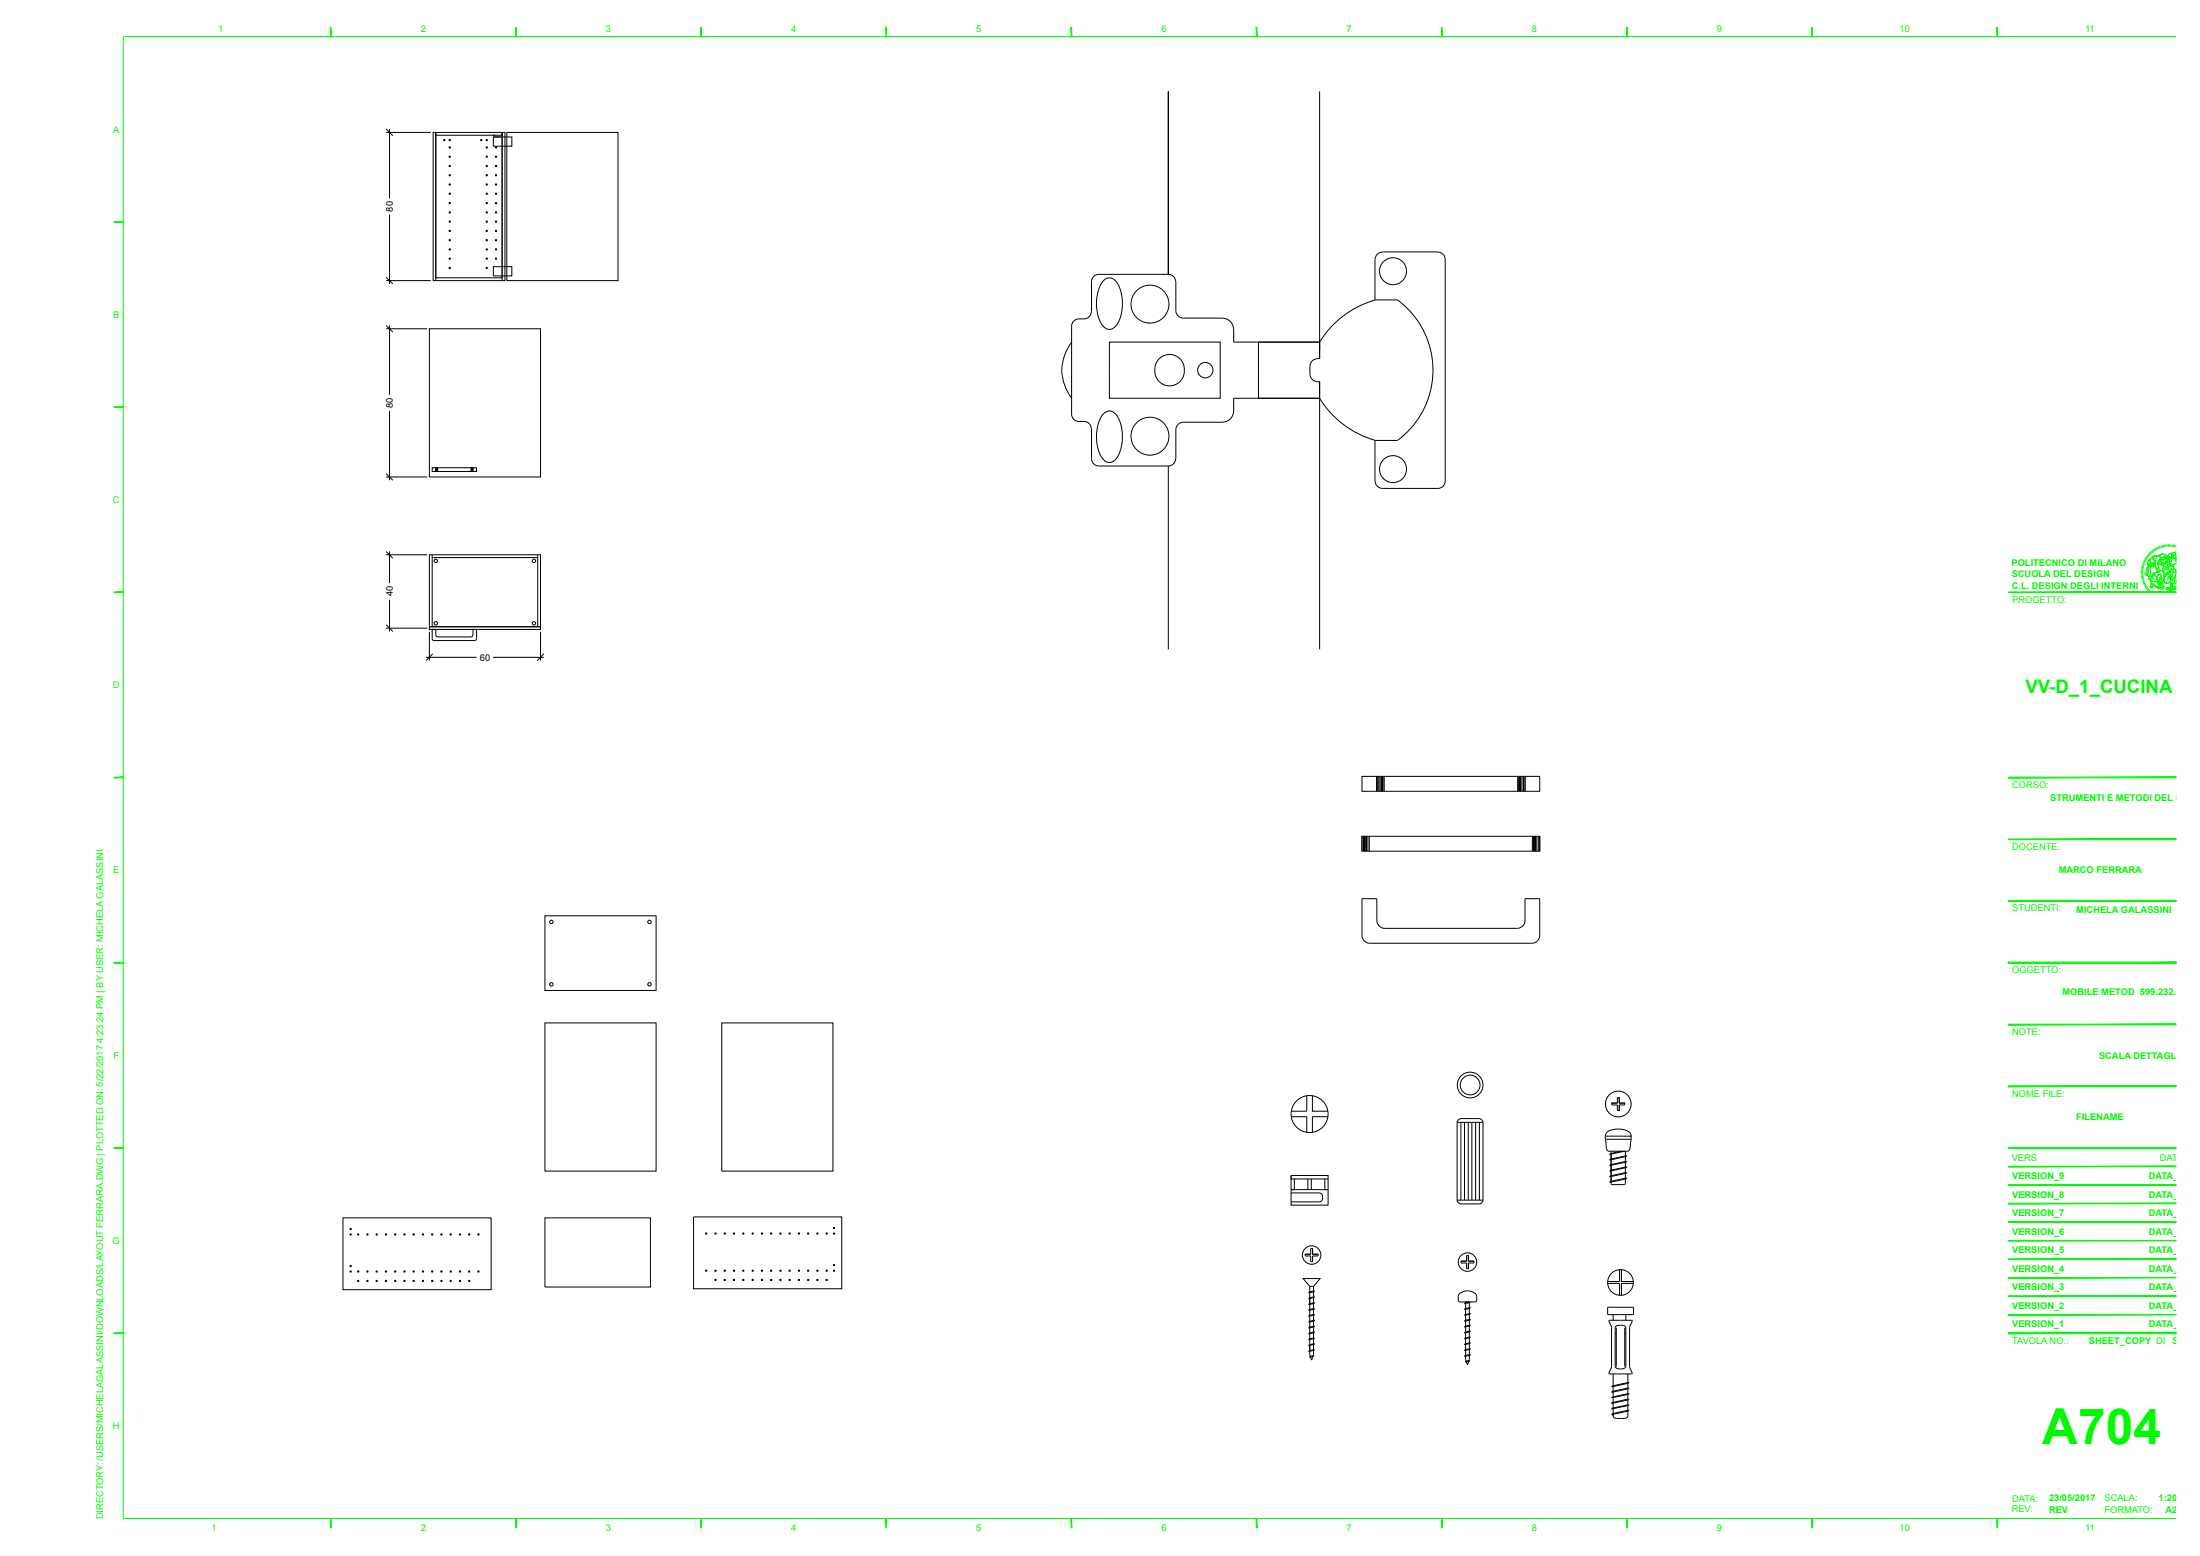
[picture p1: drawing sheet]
<svg xmlns="http://www.w3.org/2000/svg" width="594mm" height="420mm" viewBox="0 0 594 420" stroke-linecap="round" stroke-linejoin="round" font-family="sans-serif">
<g fill="none" stroke="#000" stroke-width=".27">
<path d="M104.2 35.7h12.1M104.2 34.9l1.9 1.7M105.2 34.9v18.7M116.9 35.7h19.4v40h-19.4zM117.7 36.5h17.9v38.5h-17.9zM117.7 36.5v-.8v40M133.2 37h5v2.5h-5zM133.2 36.5h.5M133.2 37h2M135.6 36.5v-.8v40M136.8 35.7h30.1v40h-30.1zM356.3 24.7v72.1"/>
<path d="M105.2 57.9v18.7M104.2 75.7h12.1M104.2 74.9l1.9 1.7M133.2 72h5v2.5h-5zM298 75.7a2.14 2.14 0 0 1 3.6 .6 11.5 11.5 0 0 1-.3 11.6 2.26 2.26 0 0 1-2.1 1 2.26 2.26 0 0 1-1.9-1.6 11.8 11.8 0 0 1 .2-11zM315.4 74.1a1.99 1.99 0 0 1 2 1.9l.1 7.9a1.99 1.99 0 0 0 2 2h10.6M315.4 74.1h-18.7a1.99 1.99 0 0 0-2 1.9v8.1M315.4 74.1v-49.4v49.4M371.2 70v11h6.1a23.5 23.5 0 0 1 0 37.9h-6.1M373.3 68a1.99 1.99 0 0 0-2 2M373.3 68h14.9M388.2 68a1.99 1.99 0 0 1 2 2v59.8a1.99 1.99 0 0 1-2 2h-14.9a1.99 1.99 0 0 1-2-2"/>
<path d="M104.2 88.7h11.1M104.2 87.9l1.9 1.7M105.2 87.9v18.7M115.9 88.7h30v40h-30zM286.7 99.9a13.3 13.3 0 0 0 2.7 7.6M289.4 92.3a13.3 13.3 0 0 0-2.7 7.6M294.7 84.1a1.99 1.99 0 0 1-2 2 2.79 2.79 0 0 0-3.1 1l-.3 1v23.7a1.99 1.99 0 0 0 2 2h1.4a1.99 1.99 0 0 1 2 2M299.5 92.3h30v15.2h-30zM313.2 96.7a4.1 4.1 0 0 1 4.9-.2 4.1 4.1 0 0 1 1.5 4.7 4.1 4.1 0 0 1-5.2 2.7 4.1 4.1 0 0 1-2.5-5.3l.3-.7zM330.1 85.9a2.96 2.96 0 0 1 3 3M371.2 81a25.7 25.7 0 0 0-14.9 11.4l-23.2-.1v-3.4M105.2 110.9v18.7"/>
<path d="M294.7 115.8v8a1.99 1.99 0 0 0 2 2h18.7M297.8 111.9a2.26 2.26 0 0 1 2.1-1 2.26 2.26 0 0 1 1.9 1.6 11.8 11.8 0 0 1-.2 11.1 2.23 2.23 0 0 1-2 1.3 2.23 2.23 0 0 1-2.1-1.3 11.5 11.5 0 0 1 .3-11.7zM333.1 111a3 3 0 0 1-3 3h-10.6a1.99 1.99 0 0 0-2 2l-.1 7.8a1.99 1.99 0 0 1-2 2M355.7 103a2.06 2.06 0 0 1-2-2 3.9 3.9 0 0 1 .6-3.6 2.53 2.53 0 0 1 2-.6v-4.5h-16.5v15.2h16.5v-4.4h-.6M356.3 107.5a25.7 25.7 0 0 0 14.9 11.3M356.3 107.5h-23.2v3.5M356.3 103.1v72.2M371.2 118.9v10.9M104.2 128.7h11.1M104.2 127.9l1.9 1.7M116.7 126.2h12v1.1h-12zM117.7 127.3v-1.1v1.1"/>
<path d="M117.7 126.2v1.1M117.8 126.2v1.1M117.9 126.2v1.1M118 127.3v-1.1v1.1M118.1 127.3v-1.1v1.1M118.2 126.2v1.1M127.2 126.2v1.1M127.3 127.3v-1.1v1.1M127.4 127.3v-1.1v1.1M127.5 126.2v1.1M127.6 126.2v1.1M127.7 126.2v1.1"/>
<path d="M315.4 125.8v49.5M104.2 149.7h11.1M104.2 148.9l1.9 1.8M105.2 148.9v8.5M115.9 149.7h30v19.5h-30zM116.7 149.7v.8M145.2 149.7v.8M104.2 169.6h11.1M104.2 168.6l1.9 1.8M105.2 161.9v8.5M115 177.4h13.7M115.9 169.2h30v.7h-30z"/>
<path d="M115.9 170.5v7.8M116.7 169.2v-18.7h28.5v18.7M116.7 169.9h1v1.7l.5 .3h9l.5-.3v-1.7h1v2.6l-.4 .4h-11.2l-.4-.4zM116.8 176.5l-1.8 1.8M133.1 177.4h13.7M145.9 170.5v7.8M146.8 176.5l-1.7 1.8M367.7 209.6h48v4h-48zM371.8 213.6v-4v4M371.8 209.6v4M372.1 209.6v4M372.6 209.6v4"/>
<path d="M372.9 213.6v-4v4M373.4 213.6v-4v4M373.7 209.6v4M409.8 209.6v4M410.1 213.6v-4v4M410.6 213.6v-4v4M411 209.6v4M411.3 209.6v4M411.8 209.6v4M367.7 225.7h48v4.1h-48zM367.7 225.7v4.1M368.2 225.7v4.1"/>
<path d="M368.5 229.8v-4.1v4.1M369 225.7v4.1M369.3 225.7v4.1M369.7 225.7v4.1M413.7 225.7v4.1M414.2 229.8v-4.1v4.1M414.5 229.8v-4.1v4.1M414.9 225.7v4.1M415.4 225.7v4.1M415.7 225.7v4.1M147.1 247.2h30v20.1h-30zM367.7 242.6h4.1v6a2.2 2.2 0 0 0 1.9 2h36.1a2.2 2.2 0 0 0 2-2v-6h3.9v10a2.2 2.2 0 0 1-2 2h-44a2.2 2.2 0 0 1-2-2z"/>
<path d="M147.1 276.1h30v40h-30zM194.9 276.1h30v40h-30zM352.8 295.8v4.1h-4.2M354.4 295.8v4.1h4.1M435.2 297.7h1.5M436.7 297.7v-1.4h.5v1.4h1.5v.5h-1.5M436.7 297.7h-1.5v.5h1.5v1.6h.5v-1.6M437.2 296.3v1.4h1.5M437.2 298.2v1.6M348.6 317.3h10v8h-10zM348.6 317.3v.9h10M348.6 301.4h4.2v4.3"/>
<path d="M349.5 318.2v2.9h-.9h10h-.9v-2.9M353.1 318.2v2.9M354.1 318.2v2.9M358.5 301.4h-4.1v4.3M393.4 302.9l.4-.6 .6-.4h5l.7 .4 .3 .6M393.4 302.9h7M393.4 302.9v21M394.3 301.9h.1M394.4 302.9v21M395.4 302.9v21M396.4 302.9v21M397.4 302.9v21"/>
<path d="M398.4 302.9v21M399.4 302.9v21M400.4 302.9v21M433.4 306.7h7v.8M433.4 307.6h7l-.5 2.8-.3 .3h-5.3l-.5-.7zM433.4 306.7a2.16 2.16 0 0 1 2.4-1.8l1.2-.1a4 4 0 0 1 3.3 1.2l.1 .7M433.4 306.7v.8M433.5 307.5h.1M434.7 318.9l4.5-.8-4.5 1zM434.7 317.4l4.5-.9-4.5 1.1zM434.7 315.9l4.5-.8-4.5 1zM434.7 314.4l4.5-.9-4.5 1.1z"/>
<path d="M434.7 312.9l4.5-.9-4.5 1.1zM435 310.7v8.8M435 319.5l.2 .2M435.2 319.8h3.4M437.7 310.7l-3 .7v.2l3.9-.9M438.8 310.7v8.8l-.2 .2M92.6 328.7h40v19.4h-40zM147.1 328.7h28.5v18.7h-28.5zM187.3 328.5h40v19.4h-40zM348.6 322h7.7a.88 .88 0 0 1 .8 .8v.8a.88 .88 0 0 1-.8 .8h-7.7M352.4 338.6h1.5M353.9 338.6v-1.6h.5v1.6h1.5v.4h-1.5"/>
<path d="M353.9 338.6h-1.5v.4h1.5v1.5h.5v-1.5M354.4 337v1.6h1.5M354.4 339v1.5M393.4 323.9l.4 .7 .6 .4h5l.7-.4 .3-.7M393.4 323.9h7M396.5 338.9v1.5h1.5M351.9 345.1h4.5l-1.8 2.1h-1zM353.4 359.8l1.5-.3v.2l-1.5 .4zM353.4 358.2l1.5-.2v.2l-1.5 .2zM353.4 356.7l1.5-.3v.2l-1.5 .3zM353.4 355.1l1.5-.3v.2l-1.5 .3zM353.4 353.5l1.5-.3v.2l-1.5 .3z"/>
<path d="M353.4 351.9l1.5-.3v.2l-1.5 .3zM353.4 350.4l1.5-.3v.1l-1.5 .3zM353.4 348.8l1.5-.3v.2l-1.5 .3zM353.6 347.2v4.7M353.6 352.1v1.4M353.6 353.7v1.4M353.6 355.2v1.4M353.6 356.8v1.4M353.6 358.4v1.4M353.6 360v1.4M354.6 347.2v4.5M354.6 351.9v1.3"/>
<path d="M354.6 353.5v1.3M354.6 355v1.4M354.6 356.6v1.4M354.6 358.2v1.4M354.6 359.8v1.4M394 349.3a3.2 3.2 0 0 1 4.6 .3l.1 1.4-.3 .4h-4.2l-.3-.1-.2-.3v-1.1zM394.5 340.4h1.5M395.5 359.6l1.5-.3-.1 .2-1.4 .3zM395.5 358l1.5-.3-.1 .2-1.4 .3zM395.5 356.4l1.5-.3-.1 .2-1.4 .3zM395.5 354.8l1.5-.2-.1 .1-1.4 .3zM395.5 353.2l1.5-.2-.1 .2-1.4 .3z"/>
<path d="M395.7 351.8v1.4M395.7 353.4v1.4M395.7 355v1.4M395.7 356.6v1.3M395.7 358.2v1.3M395.7 359.8v1.3M396 340.4v-1.5h.5v1.5h1.5v.5h-1.5M396 340.4h-1.5v.5h1.5v1.5h.5v-1.5M396.2 351.4h-.5v.2M396.5 340.9v1.5M396.6 351.4l-1.1 .3v.1l1.4-.2 .1-.2M396.7 351.6v1.4"/>
<path d="M396.7 353.2v1.4M396.7 354.8v1.4M396.7 356.4v1.3M396.7 357.9v1.4M396.7 359.5v1.4M434.1 352.9h6.9v1.9h-6.9zM434.1 346.4h3.2v3.2M434.4 356.4h6.3l-.7 2v10.5l.6 1.5v.5l-6.2-.1 .7-1.9v-10.5zM435.5 354.8v1.6M436.2 358.1a2.38 2.38 0 0 1 2.7 0l.1 10.8a1.87 1.87 0 0 1-2.9 0zM436.4 358.4v10.5M437.3 342.7v3.2h-3.2"/>
<path d="M437.8 342.7v3.2h3.2M438.7 358.4v10.5M439 354.8v1.6M441 346.4h-3.2v3.2M353.4 364.6l1.5-.3v.2l-1.5 .3zM353.4 363l1.5-.3v.2l-1.5 .3zM353.4 361.4l1.5-.2v.1l-1.5 .3zM353.6 364.8l.2 1.3M353.6 361.6v1.3M353.6 363.1v1.4M353.7 366.1l1-.1-1 .3zM354.5 366.2l-.4 .9-.3-.8"/>
<path d="M354.6 364.5l-.1 1.4M354.6 361.4v1.3M354.6 362.9v1.4M395.5 365.9l1.5-.3-.1 .2-1.4 .3zM395.5 364.3l1.5-.3-.1 .2-1.4 .3zM395.5 362.8l1.5-.3-.1 .1-1.4 .3zM395.5 361.2l1.5-.3-.1 .2-1.4 .3zM395.7 366.1l.2 1.3M395.7 361.3v1.4M395.7 362.9v1.4M395.7 364.5v1.4M395.8 367.4l1-.1v.1l-1.1 .2z"/>
<path d="M396.6 367.5l-.4 .9-.3-.8M396.7 365.9l-.1 1.4M396.7 361.1v1.4M396.7 362.7v1.4M396.7 364.3v1.3M435.2 378.6l4.6-.8-4.6 1zM435.3 374.1l4.5-.9-.1 .1-4.4 1zM435.3 375.6l4.5-.9-.1 .1-4.4 1zM435.3 377.1l4.5-1-.1 .3-4.5 .9zM435.5 370.9v3.1M435.5 374.2v1.3M435.5 375.7v1.3"/>
<path d="M435.5 377.2v1.4M435.5 378.7v1.3M439.5 370.9v2.3M439.5 373.4v1.3M439.5 374.9v1.3M439.5 376.4v1.3M439.5 377.9v1.3M439.5 379.4v1.3M435.2 380.1l4.6-.9-4.6 1.1zM435.3 381.6l4.5-.9-.1 .1-4.4 1zM435.3 381.8h.2v.4M435.5 380.2v1.4"/>
<path d="M435.5 381.7v.5M439.5 380.9v1.5l-.7 .4h-2.6l-.6-.3-.1-.3"/>
<circle cx="120" cy="37.8" r=".17"/>
<circle cx="121.4" cy="39.8" r=".17"/>
<circle cx="121.4" cy="37.8" r=".17"/>
<circle cx="129.9" cy="37.8" r=".17"/>
<circle cx="131.4" cy="37.8" r=".17"/>
<circle cx="131.4" cy="39.8" r=".17"/>
<circle cx="133.9" cy="39.8" r=".17"/>
<circle cx="121.4" cy="44.8" r=".17"/>
<circle cx="121.4" cy="47.3" r=".17"/>
<circle cx="121.4" cy="49.8" r=".17"/>
<circle cx="121.4" cy="57.3" r=".17"/>
<circle cx="121.4" cy="59.8" r=".17"/>
<circle cx="121.4" cy="54.8" r=".17"/>
<circle cx="121.4" cy="42.3" r=".17"/>
<circle cx="121.4" cy="52.3" r=".17"/>
<circle cx="131.4" cy="42.3" r=".17"/>
<circle cx="131.4" cy="44.8" r=".17"/>
<circle cx="131.4" cy="47.3" r=".17"/>
<circle cx="131.4" cy="49.8" r=".17"/>
<circle cx="131.4" cy="54.8" r=".17"/>
<circle cx="131.4" cy="52.3" r=".17"/>
<circle cx="131.4" cy="57.3" r=".17"/>
<circle cx="131.4" cy="59.8" r=".17"/>
<circle cx="133.9" cy="42.3" r=".17"/>
<circle cx="133.9" cy="54.8" r=".17"/>
<circle cx="133.9" cy="44.8" r=".17"/>
<circle cx="133.9" cy="52.3" r=".17"/>
<circle cx="133.9" cy="47.3" r=".17"/>
<circle cx="133.9" cy="49.8" r=".17"/>
<circle cx="133.9" cy="57.3" r=".17"/>
<circle cx="133.9" cy="59.8" r=".17"/>
<circle cx="121.4" cy="62.3" r=".17"/>
<circle cx="121.4" cy="64.8" r=".17"/>
<circle cx="121.4" cy="67.3" r=".17"/>
<circle cx="121.4" cy="72.3" r=".17"/>
<circle cx="121.4" cy="69.8" r=".17"/>
<circle cx="131.4" cy="67.3" r=".17"/>
<circle cx="131.4" cy="69.8" r=".17"/>
<circle cx="131.4" cy="72.3" r=".17"/>
<circle cx="131.4" cy="62.3" r=".17"/>
<circle cx="131.4" cy="64.8" r=".17"/>
<circle cx="133.9" cy="67.3" r=".17"/>
<circle cx="133.9" cy="69.8" r=".17"/>
<circle cx="133.9" cy="62.3" r=".17"/>
<circle cx="133.9" cy="64.8" r=".17"/>
<circle cx="376.1" cy="73.2" r="3.6"/>
<circle cx="310.5" cy="82.1" r="5.1"/>
<circle cx="325.4" cy="99.9" r="2.07"/>
<circle cx="310.5" cy="117.7" r="5.1"/>
<circle cx="376.1" cy="126.6" r="3.6"/>
<circle cx="117.7" cy="151.4" r=".47"/>
<circle cx="144.2" cy="151.4" r=".47"/>
<circle cx="117.7" cy="168.2" r=".47"/>
<circle cx="144.2" cy="168.2" r=".47"/>
<circle cx="148.9" cy="248.8" r=".47"/>
<circle cx="175.4" cy="248.8" r=".47"/>
<circle cx="148.9" cy="265.7" r=".47"/>
<circle cx="175.4" cy="265.7" r=".47"/>
<circle cx="396.9" cy="292.9" r="3.5"/>
<circle cx="396.9" cy="292.9" r="2.67"/>
<circle cx="436.9" cy="298" r="3.5"/>
<circle cx="353.6" cy="300.7" r="5"/>
<circle cx="94.7" cy="331.7" r=".17"/>
<circle cx="94.7" cy="333.2" r=".17"/>
<circle cx="96.7" cy="333.2" r=".17"/>
<circle cx="99.2" cy="333.2" r=".17"/>
<circle cx="101.7" cy="333.2" r=".17"/>
<circle cx="104.2" cy="333.2" r=".17"/>
<circle cx="106.7" cy="333.2" r=".17"/>
<circle cx="109.2" cy="333.2" r=".17"/>
<circle cx="111.7" cy="333.2" r=".17"/>
<circle cx="114.2" cy="333.2" r=".17"/>
<circle cx="116.7" cy="333.2" r=".17"/>
<circle cx="119.2" cy="333.2" r=".17"/>
<circle cx="121.7" cy="333.2" r=".17"/>
<circle cx="124.2" cy="333.2" r=".17"/>
<circle cx="126.7" cy="333.2" r=".17"/>
<circle cx="129.2" cy="333.2" r=".17"/>
<circle cx="190.7" cy="333" r=".17"/>
<circle cx="193.2" cy="333" r=".17"/>
<circle cx="195.7" cy="333" r=".17"/>
<circle cx="198.2" cy="333" r=".17"/>
<circle cx="200.7" cy="333" r=".17"/>
<circle cx="203.2" cy="333" r=".17"/>
<circle cx="205.7" cy="333" r=".17"/>
<circle cx="208.2" cy="333" r=".17"/>
<circle cx="210.7" cy="333" r=".17"/>
<circle cx="213.2" cy="333" r=".17"/>
<circle cx="215.7" cy="333" r=".17"/>
<circle cx="218.2" cy="333" r=".17"/>
<circle cx="220.7" cy="333" r=".17"/>
<circle cx="223.2" cy="333" r=".17"/>
<circle cx="225.2" cy="331.5" r=".17"/>
<circle cx="225.2" cy="333" r=".17"/>
<circle cx="354.1" cy="338.8" r="2.5"/>
<circle cx="94.7" cy="341.7" r=".17"/>
<circle cx="94.7" cy="343.2" r=".17"/>
<circle cx="96.7" cy="343.2" r=".17"/>
<circle cx="96.7" cy="345.7" r=".17"/>
<circle cx="99.2" cy="343.2" r=".17"/>
<circle cx="99.2" cy="345.7" r=".17"/>
<circle cx="101.7" cy="343.2" r=".17"/>
<circle cx="101.7" cy="345.7" r=".17"/>
<circle cx="104.2" cy="345.7" r=".17"/>
<circle cx="104.2" cy="343.2" r=".17"/>
<circle cx="106.7" cy="343.2" r=".17"/>
<circle cx="106.7" cy="345.7" r=".17"/>
<circle cx="109.2" cy="343.2" r=".17"/>
<circle cx="109.2" cy="345.7" r=".17"/>
<circle cx="111.7" cy="343.2" r=".17"/>
<circle cx="111.7" cy="345.7" r=".17"/>
<circle cx="114.2" cy="345.7" r=".17"/>
<circle cx="114.2" cy="343.2" r=".17"/>
<circle cx="116.7" cy="345.7" r=".17"/>
<circle cx="116.7" cy="343.2" r=".17"/>
<circle cx="119.2" cy="345.7" r=".17"/>
<circle cx="119.2" cy="343.2" r=".17"/>
<circle cx="121.7" cy="345.7" r=".17"/>
<circle cx="121.7" cy="343.2" r=".17"/>
<circle cx="124.2" cy="343.2" r=".17"/>
<circle cx="124.2" cy="345.7" r=".17"/>
<circle cx="126.7" cy="343.2" r=".17"/>
<circle cx="126.7" cy="345.7" r=".17"/>
<circle cx="129.2" cy="343.2" r=".17"/>
<circle cx="190.7" cy="343" r=".17"/>
<circle cx="193.2" cy="343" r=".17"/>
<circle cx="193.2" cy="345.5" r=".17"/>
<circle cx="195.7" cy="343" r=".17"/>
<circle cx="195.7" cy="345.5" r=".17"/>
<circle cx="198.2" cy="345.5" r=".17"/>
<circle cx="198.2" cy="343" r=".17"/>
<circle cx="200.7" cy="343" r=".17"/>
<circle cx="200.7" cy="345.5" r=".17"/>
<circle cx="203.2" cy="345.5" r=".17"/>
<circle cx="203.2" cy="343" r=".17"/>
<circle cx="205.7" cy="343" r=".17"/>
<circle cx="205.7" cy="345.5" r=".17"/>
<circle cx="208.2" cy="343" r=".17"/>
<circle cx="208.2" cy="345.5" r=".17"/>
<circle cx="210.7" cy="343" r=".17"/>
<circle cx="210.7" cy="345.5" r=".17"/>
<circle cx="213.2" cy="343" r=".17"/>
<circle cx="213.2" cy="345.5" r=".17"/>
<circle cx="215.7" cy="345.5" r=".17"/>
<circle cx="215.7" cy="343" r=".17"/>
<circle cx="218.2" cy="345.5" r=".17"/>
<circle cx="218.2" cy="343" r=".17"/>
<circle cx="220.7" cy="343" r=".17"/>
<circle cx="220.7" cy="345.5" r=".17"/>
<circle cx="223.2" cy="343" r=".17"/>
<circle cx="223.2" cy="345.5" r=".17"/>
<circle cx="225.2" cy="341.5" r=".17"/>
<circle cx="225.2" cy="343" r=".17"/>
<circle cx="396.2" cy="340.7" r="2.5"/>
<circle cx="437.5" cy="346.2" r="3.5"/>
</g>
<g fill="#fff" stroke="#fff" stroke-width=".27">
<path d="M103.8 54v3.5h2.7zM103.8 54h2.7v3.5z"/>
<path d="M103.8 107v3.5h2.7zM103.8 107h2.7v3.5z"/>
<path d="M103.8 157.9v3.5h2.7zM103.8 157.9h2.7v3.5z"/>
<path d="M129.2 176v2.8l3.5-2.8zM129.2 178.8l3.5-2.8v2.8z"/>
</g>
<g fill="none" stroke="#0f0" stroke-width=".27">
<path d="M578 154.2h.7M578 154.5l.7 .1M578.1 153.9h.7M578.1 153.5l.7 .1M578.2 153.1l.6 .2M578.3 152.8l.6 .1M578.3 152.5l.7 .1M578.5 152.1l.6 .2M578.5 151.8l.7 .2M578.7 151.4l.6 .3M578.7 154.9h-.7M578.8 155.2h-.7"/>
<path d="M578.8 155.5l-.7 .1M578.8 151.1l.7 .3M578.8 155.8l-.6 .2M578.9 156.2l-.6 .1M579 156.5l-.7 .1M579 150.8l.6 .3M579.1 156.8l-.7 .2M579.2 157.1l-.7 .2M579.2 150.5l.6 .3M579.3 157.4l-.6 .3M579.4 150.2l.6 .4M579.4 157.7l-.6 .3"/>
<path d="M579.6 149.9l.6 .4M579.6 158l-.6 .3M579.8 158.3l-.6 .3M579.9 149.6l.5 .5M579.9 158.5l-.5 .4M580.1 149.4l.5 .4M580.1 158.8l-.5 .4M580.3 149.1l.5 .5M580.3 159.1l-.5 .4M580.5 159.3l-.5 .4M580.6 148.9l.4 .5M580.8 159.5l-.5 .5"/>
<path d="M580.9 148.6l.4 .6M581 159.7l-.5 .5M581.1 148.4l.5 .5M581.3 159.9l-.5 .6M581.4 148.2l.4 .6M581.7 148l.4 .6M582.1 147.8l.3 .6M582.4 147.7l.3 .6M582.7 147.5l.3 .6M583 147.4l.2 .6M583.4 147.3l.2 .6M583.7 147.2l.2 .6"/>
<path d="M584.1 153.9l.6-.4 .5 .1 .5 .2 .3 .6-1.6 .6zM584.1 147.1l.1 .7M584.4 147l.1 .7M584.5 154.8a.53 .53 0 0 0 .8 .3l.3-.5a.39 .39 0 0 0 .3-.3 .39 .39 0 0 0-.1-.4l-.6-.4h-.6l-.5 .7-.2-.1v-.5l.4-.8 .3 .2h.9l.4-.3a.28 .28 0 0 0 .3-.1 .28 .28 0 0 0 0-.3l.6 .2 .1 1.1a.6 .6 0 0 0-.1 .9l-.3 .6-.5 .2-.1 .5h-.4l.3 .3 .2-.1v.4l.2-.2-.1 .2a1 1 0 0 1-.9 1.1 1 1 0 0 1-1.1-1l.3-.3 .2-1.1M584.8 147l.1 .6M585.1 146.9l.1 .7M585.5 146.9v.7M585.8 146.9v.7M586.2 146.9l-.1 .7M586.3 157.4l.2-.1 .1 1-.2-.5-.4 .7zM586.5 146.9v.7M586.8 149.9l.6-.3 .3 .6-.3 .4a.41 .41 0 0 1-.6 .1 .41 .41 0 0 1-.1-.6z"/>
<path d="M586.8 154.5l.9-.1-.4 1.1-.7 1v.7l-.6 .7a2.71 2.71 0 0 1 .3-2.2zM586.9 147l-.1 .7M587.2 147.1l-.1 .7M587.6 147.2l-.2 .6M587.7 151.9v.2a.9 .9 0 0 0-1 .7 .9 .9 0 0 0 .7 1.1h.3M587.7 154.3l-.4 1.2 .4-.1-.4 .2-.3 1.7 .1 .3 .6-.1M587.7 158.4l-.9-.1-1.9 .4 1.1 .4 1.7-.5-1.7 .5v.3l1.7-.5M587.7 149.4a.88 .88 0 0 0-1.2 0 .88 .88 0 0 0-.2 1.1l.1 .4 .2-.3a.83 .83 0 0 1 .8-1l.3 .6-.3 .4-.1 .6 .3-.1 .1-.5v1M587.7 156.5v.7M581.5 160.2l-.4 .5M581.8 160.4l-.4 .5M582.1 160.5l-.4 .6"/>
<path d="M582.3 160.7l-.3 .6M582.6 160.8l-.3 .7M582.9 161l-.2 .6M583.2 161.1l-.2 .6M583.5 161.2l-.2 .7M583.8 161.3l-.1 .7M584.1 161.4l-.1 .7M584.5 161.4l-.2 .7M584.8 161.5l-.1 .7M585.1 161.5v.7M585.4 161.6v.6M585.8 161.6v.6"/>
<path d="M586.1 161.6v.6M586.4 161.5l.1 .7M586.8 161.5v.6M587.1 161.4l.1 .7M587.4 161.3l.1 .7"/>
</g>
<path d="M585.6 155.7l.3 .1 .1-.5 .5-.2-.5 1.3v-.4l-.2 .1z" fill="none" stroke="#0f0" stroke-width=".27"/>
<g fill="none" stroke="#0f0" stroke-width=".27">
<path d="M587.7 9.9h-554.4v400h554.4M579.9 152.2h.7a.76 .76 0 0 0 1.3-.1v.6a2.35 2.35 0 0 1-2-.3zM579.9 152.2l.1 .4M580.1 152.7l-.2 .4-.2 1.5-.3 .6 .4 .2M580.2 151.2l.3-.3a.77 .77 0 0 0 .9 1.1l.4 .2-.5 .3-.6-.3-.4 .1a.45 .45 0 0 1-.5-.3 .45 .45 0 0 1 .2-.5zM580.3 152.8h.5l-.2 .6-.1 2.2-.8-.2 .3-.5 .1-1.7zM580.4 152.7l-.3 .5-.3 2.2 .7 .2M580.5 150.9l-.1 .2a.78 .78 0 0 0-.3 1.2l.6-.1 .5 .3 .7-.4M580.6 156.3a.72 .72 0 0 0 .9 .7l.9-.1M580.7 150.6a1.89 1.89 0 0 1 1.9-.6 .98 .98 0 0 0-1.3 1l.6 .4v.7l-.5-.1a.8 .8 0 0 1-.8-.4 .8 .8 0 0 1 .1-1zM580.7 156.6l.8 .4 .9-.1 .4 .9 .2-.2 .2 .4-.1-.6 .4 .5-.3-.5 .5 .2-.5-.5a.48 .48 0 0 1-.3-.5 .48 .48 0 0 1 .3-.4l.3 .1 .3 .6a.96 .96 0 0 1-.4 1.6h-.5a2.58 2.58 0 0 1-2.2-1.9zM580.7 156.7a1.79 1.79 0 0 0 1.8 1.6l1 .5"/>
<path d="M580.8 152.8l1.1-.1 .6 1.2v.5l-.6 .2a.45 .45 0 0 0-.6 .1 .45 .45 0 0 0 .2 .6l-.5 .5a.85 .85 0 0 1-.3-1.4l-.1-1zM580.8 152.8l-.2 .6v2.1M580.9 157.4l1.9 1.1a.95 .95 0 0 0 1.3-.5 .65 .65 0 0 1 0 .9 .65 .65 0 0 1-.9 0l-1-.4a.81 .81 0 0 0-1.2-.2l.1 .3a.27 .27 0 0 1-.3 .1 .27 .27 0 0 1-.2-.3zM580.9 157.3l-.1 .3a.66 .66 0 0 0 .1 1.1l.2-.1-.1-.2a.59 .59 0 0 1 .5-.3 .59 .59 0 0 1 .6 .4l.4 .2a1.71 1.71 0 0 0 1.7 .1l-.1-.8M581.1 155.8l-.1-.1a.53 .53 0 0 0-.9 .2v.3a.48 .48 0 0 0 .8-.1 .71 .71 0 0 1 .9 .5M581.3 154.8l1.2-.4 .3 .1a.48 .48 0 0 1 .6-.5h.1a1.09 1.09 0 0 1 1.1 1.3 1.09 1.09 0 0 1-1.4 .9l.1-.4a.28 .28 0 0 0 .3-.3 .28 .28 0 0 0-.3-.3l-.4-.2-.5 .8-.7-.6h-.4zM581.3 155.5l.2-.2a.72 .72 0 0 1 .9 .8v.8a1.3 1.3 0 0 1-1.8-.5l.2-.3h.5l-.2-.3zM581.4 150.5a1.01 1.01 0 0 1 1.1-.5 1.01 1.01 0 0 1 .8 .8l-.3 .4a1.88 1.88 0 0 0 .4 2.7l-.1 .2a.39 .39 0 0 0-.5 .4 .51 .51 0 0 1-.3-.8l-.6-1v-1.3l-.3-.1-.3-.5zM581.6 155.1l.8 .7M581.7 155.2a.54 .54 0 0 0-.4 .9M581.9 152.7h-1.5a.55 .55 0 0 0-.6 .1 .55 .55 0 0 0-.2 .6v.8l-.5 .7 .3 .3M582.1 153.1l.2 1.3"/>
<path d="M582.3 150.3a2.79 2.79 0 0 0-.1 3l.3 .6a.37 .37 0 0 0 0 .4 .37 .37 0 0 0 .4 .2l.1-.4 .5-.1a.98 .98 0 0 1-.8-1.3 1.64 1.64 0 0 1 .6-1.9 1.17 1.17 0 0 0-1.8-.7 1.31 1.31 0 0 0-1 1.3l.2 .4 1.1 .4M582.5 154.4l-.6 .2a.46 .46 0 0 0-.6 .1 .46 .46 0 0 0 .1 .6M582.6 150a.98 .98 0 0 0-1.3 1l.6 .4M582.8 155.2a.56 .56 0 0 1 .7 .5l-.2 .1-.2 .4a.54 .54 0 0 0-.2 .6 .54 .54 0 0 0 .5 .4l.3 .3-.5-.1 .3 .5-.4-.5 .1 .6-.2-.4-.2 .1a1.82 1.82 0 0 1 0-2.5zM582.8 155.2a.56 .56 0 0 1 .7 .5l-.2 .1-.2 .4a.54 .54 0 0 0-.2 .6 .54 .54 0 0 0 .5 .4l.3 .3-.5-.1 .2 .5-.3-.5 .1 .6-.2-.4-.2 .1a1.82 1.82 0 0 1 0-2.5zM582.8 151.9l.7-.3 .3 .2a.33 .33 0 0 0-.3 .3 .33 .33 0 0 0 .2 .4l-.6-.1zM582.9 151.3l.9-.3-.1 .5-1.2 .5zM582.9 151.9a.57 .57 0 0 0 .7 .6M583 150.1a1.11 1.11 0 0 1 1.1-.6 1.11 1.11 0 0 1 .9 .8h-.2a.47 .47 0 0 0-.8 .2l-.5 .1-.2-.2M583.1 149.8a1.24 1.24 0 0 1 1.9 .5l-.2 .1-.4-.2a.73 .73 0 0 1-.7 .4 .73 .73 0 0 1-.7-.6zM583.2 150.4l.7 .2 .5-.5 .4 .3-.2 .5-.4 .2-.4-.1-.6 .1zM583.5 154a1.31 1.31 0 0 1 .9 1.8l-.3 .1"/>
<path d="M583.5 151.9h.9l-.2 .2a.39 .39 0 0 1-.5 .4 .39 .39 0 0 1-.2-.6zM583.5 156.3l.3 .6a.96 .96 0 0 1-.4 1.6h-.4M583.6 151.6l.2 .2M583.7 151.3l-.1 .2-1.1 .5M583.7 154.9l-.8 .1M583.8 151l-.4 .5M583.8 154.5l.8 .5M584 151.9h.4l-.2 .1a.34 .34 0 0 1-.2 .5 .34 .34 0 0 1-.5-.3 .34 .34 0 0 1 .5-.3l-.2 .1M584 155a.7 .7 0 0 1 .1 .9 .7 .7 0 0 1-.9 .2M584.1 156.8l.8 .7M584.1 154.2a.94 .94 0 0 1 .7-.7 .94 .94 0 0 1 .9 .4l.2 .5-1.4 .4M584.3 150.9v.1"/>
<path d="M584.3 150.5l.2 .1M584.4 156.2v1M584.4 152.8a1.28 1.28 0 0 0-.5 1.3M584.4 150.5v.1M584.5 154.8l1.1-.4a.61 .61 0 0 1-.4 .7 .61 .61 0 0 1-.7-.3zM584.5 155.6l-.2 .9-.5 .5M584.7 150.7l.9-.2 .2 .3a.44 .44 0 0 1-.4 .2 .44 .44 0 0 1-.4-.2zM584.8 151.6a.82 .82 0 0 1 .9-.2 .82 .82 0 0 1 .5 .9l-.2 .5-.2-.4a.53 .53 0 0 0 0-.8 .53 .53 0 0 0-.8 .1l.2 .5a.51 .51 0 0 1-.1 .8 .51 .51 0 0 1-.8-.4zM584.8 150.4l-.2 .5-.4 .2-.5-.2-.5 .2M584.9 158.7l1.1 .4v.3l-1.1-.4zM584.9 158.7v.3l1.1 .4 1.7-.5M585.1 151.5a.87 .87 0 0 1 .8 .5 .87 .87 0 0 1-.2 1h-.5l-.2-1.3z"/>
<path d="M585.2 150.5a.43 .43 0 0 1 .5-.3 .43 .43 0 0 1 .3 .6h-.2M585.2 155.9l-.3 1.6 1-.2M585.2 155h.1M585.2 150.3a.46 .46 0 0 1 .6 0 .46 .46 0 0 1 .2 .5h-.2l-.2-.3h-.4zM585.3 154.7h.1M585.3 154.9l.1 .1M585.4 154.7h-.1M585.4 151.7v.1M585.4 151.7l-.1 .1M585.5 150.7l-.4-.2-.4 .2 .5 .2a.29 .29 0 0 0 .4 .1 .29 .29 0 0 0-.1-.5l.1 .3M585.6 153v.7M585.7 154.5l-.4 .6-.4 .1-.3-.3"/>
<path d="M585.7 151.6l.2 .2-.1 .1M585.8 151.7a.41 .41 0 0 0-.6-.2 .41 .41 0 0 0 0 .7v.5a.45 .45 0 0 1-.7 .2 .45 .45 0 0 1 .1-.7v-.3a.79 .79 0 0 1 1.2-.4 .79 .79 0 0 1 .2 1.2l-.2-.2M585.9 152l-.2 .1M585.9 151.9l.1 .4-.2 .2-.6-.1M585.9 152.7l-.2 .3h-.5M586 159.1v.3M586 150.8l.2-.1 .1 .4-.2 .8M586.1 155.9l-.1 .4 .2-.1M586.1 150.3l.1 .4M586.3 155.6l-.2 .3-.1-.2M586.3 153.3l-.2 1.4M586.3 152.5l.4 .2"/>
<path d="M586.4 154.5l-.4 .4v.4M586.5 155.1l-.5 .2-.1 .5h-.4l.3 .3 .2-.1M586.5 153.4l-.4 .8M586.5 149.4h-.5a.56 .56 0 0 0-.6 .7M586.6 150.4a.39 .39 0 0 0 .3 .4 .39 .39 0 0 0 .5-.2M586.8 150.1l.2 .1M586.8 154.5l-.5 1.4a2.17 2.17 0 0 0-.2 2.1l.4-.7 .2 1.4-.3-.9-.4 1 .1-.8M586.9 150.6h.1M586.9 153.5v.1a.57 .57 0 0 0-.1 .9l.9-.2M586.9 150.2h.1M587 150.5h.1M587.3 155.5l-.3 1.9 .7 .1"/>
<path d="M587.3 150.3l.2 .1M587.3 150.3v.1M587.5 151.1l.2 .5-.2-.5-.2 .1 .1-.6a.39 .39 0 0 1-.5 .2 .39 .39 0 0 1-.3-.4l-.2 .5-.1-.8 .2-.7h-.5a.51 .51 0 0 0-.6 .5 .51 .51 0 0 0 .5 .5l.1 .4 .2-.2a.91 .91 0 0 1-.2 1.2l.2 .5M587.6 153.6h.1M587.6 152l-.8 .5M587.7 156.5v.8M587.7 152.1l-.8 .3-.1 .6M587.7 152.2a.87 .87 0 0 0-.9 .7 .87 .87 0 0 0 .6 1h.3M587.7 158.6l-1.7 .5-1.1-.4M587.7 158.4l-.9-.1-1.9 .4M587.7 154.4l-.4 1.1-.7 1-.1 .9M587.7 149.4a.88 .88 0 0 0-1.2 0 .88 .88 0 0 0-.2 1.1l.1 .4 .2-.3a.83 .83 0 0 1 .8-1l.3 .6-.3 .4v.7l.3-.7"/>
<path d="M587.7 155.4l-.4 .1M587.7 153.6h-.3"/>
</g>
<g fill="#fff" stroke="#fff" stroke-width=".27">
<path d="M567.3 159.9h20.4v2.8z"/>
<path d="M567.3 164.2h20.4v-1.5zM567.3 159.9l20.4 2.8-20.4 1.5z"/>
</g>
<path d="M587.7 159.9h-20.4v4.3h20.4" fill="none" stroke="#fff" stroke-width=".27"/>
<g fill="#0f0" stroke="#0f0" stroke-width=".27">
<path d="M542.3 360h45.4v-.2zM542.3 359.8h45.4l-45.4 .2z"/>
<path d="M542.3 360h45.4v-.2zM542.3 359.8h45.4l-45.4 .2z"/>
<path d="M542.3 354.9l45.4-.1zM542.3 354.8h45.4z"/>
<path d="M542.3 349.9l45.4-.1zM542.3 349.8h45.4z"/>
<path d="M542.3 344.9l45.4-.1zM542.3 344.8h45.4z"/>
<path d="M542.3 339.9l45.4-.1zM542.3 339.8h45.4z"/>
<path d="M542.3 334.9l45.4-.1zM542.3 334.8h45.4z"/>
<path d="M542.3 329.9l45.4-.1zM542.3 329.8h45.4z"/>
<path d="M542.3 324.9l45.4-.1zM542.3 324.8h45.4z"/>
<path d="M542.3 319.9l45.4-.1zM542.3 319.8h45.4z"/>
<path d="M542.3 226.5v.1l45.4-.1zM542.3 226.6l45.4-.1v.1z"/>
<path d="M542.3 243.1v.2l45.4-.2zM542.3 243.3l45.4-.2v.2z"/>
<path d="M542.3 243.3h45.4v-.2zM542.3 243.1h45.4l-45.4 .2z"/>
<path d="M542.3 260h45.4v-.2zM542.3 259.8h45.4l-45.4 .2z"/>
<path d="M542.3 159.8v.1l45.4-.1zM542.3 159.9l45.4-.1v.1z"/>
<path d="M542.3 260h45.4v-.2zM542.3 259.8h45.4l-45.4 .2z"/>
<path d="M542.3 276.6h45.4v-.2zM542.3 276.4h45.4l-45.4 .2z"/>
<path d="M542.3 260h45.4v-.2zM542.3 259.8h45.4l-45.4 .2z"/>
<path d="M542.3 260h45.4v-.2zM542.3 259.8h45.4l-45.4 .2z"/>
<path d="M542.3 209.8v.1l45.4-.1zM542.3 209.9l45.4-.1v.1z"/>
<path d="M542.3 293.3h45.4v-.2zM542.3 293.1h45.4l-45.4 .2z"/>
<path d="M542.3 293.3h45.4v-.2zM542.3 293.1h45.4l-45.4 .2z"/>
<path d="M542.3 314.9l45.4-.1zM542.3 314.8h45.4z"/>
<path d="M542.3 310h45.4v-.2zM542.3 309.8h45.4l-45.4 .2z"/>
<path d="M439.2 7.4l.2 2.5v-2.5zM439.2 7.4l.2 2.5h-.2z"/>
<path d="M389.2 7.4l.2 2.5v-2.5zM389.2 7.4l.2 2.5h-.2z"/>
<path d="M489.2 7.4l.2 2.5v-2.5zM489.2 7.4l.2 2.5h-.2z"/>
<path d="M539.2 7.4l.1 2.5v-2.5zM539.2 7.4l.1 2.5h-.1z"/>
<path d="M30.8 260h2.5v-.2zM30.8 259.8h2.5l-2.5 .2z"/>
<path d="M30.8 209.9h2.5v-.1zM30.8 209.8h2.5l-2.5 .1z"/>
<path d="M30.8 159.9h2.5v-.1zM30.8 159.8h2.5l-2.5 .1z"/>
<path d="M30.8 110h2.5v-.2zM30.8 109.8h2.5l-2.5 .2z"/>
<path d="M30.8 60h2.5v-.2zM30.8 59.8h2.5l-2.5 .2z"/>
<path d="M30.8 360h2.5v-.2zM30.8 359.8h2.5l-2.5 .2z"/>
<path d="M30.8 310h2.5v-.2zM30.8 309.8h2.5l-2.5 .2z"/>
<path d="M339.2 7.4l.2 2.5v-2.5zM339.2 7.4l.2 2.5h-.2z"/>
<path d="M289.2 7.4l.2 2.5v-2.5zM289.2 7.4l.2 2.5h-.2z"/>
<path d="M239.2 7.4l.2 2.5v-2.5zM239.2 7.4l.2 2.5h-.2z"/>
<path d="M189.2 7.4l.2 2.5v-2.5zM189.2 7.4l.2 2.5h-.2z"/>
<path d="M139.2 7.4l.2 2.5v-2.5zM139.2 7.4l.2 2.5h-.2z"/>
<path d="M89.2 7.4l.2 2.5v-2.5zM89.2 7.4l.2 2.5h-.2z"/>
<path d="M439.2 409.9l.2 2.5v-2.5zM439.2 409.9l.2 2.5h-.2z"/>
<path d="M389.2 409.9l.2 2.5v-2.5zM389.2 409.9l.2 2.5h-.2z"/>
<path d="M489.2 409.9l.2 2.5v-2.5zM489.2 409.9l.2 2.5h-.2z"/>
<path d="M539.2 409.9l.1 2.5v-2.5zM539.2 409.9l.1 2.5h-.1z"/>
<path d="M339.2 409.9l.2 2.5v-2.5zM339.2 409.9l.2 2.5h-.2z"/>
<path d="M289.2 409.9l.2 2.5v-2.5zM289.2 409.9l.2 2.5h-.2z"/>
<path d="M239.2 409.9l.2 2.5v-2.5zM239.2 409.9l.2 2.5h-.2z"/>
<path d="M189.2 409.9l.2 2.5v-2.5zM189.2 409.9l.2 2.5h-.2z"/>
<path d="M139.2 409.9l.2 2.5v-2.5zM139.2 409.9l.2 2.5h-.2z"/>
<path d="M89.2 409.9l.2 2.5v-2.5zM89.2 409.9l.2 2.5h-.2z"/>
</g>
<text font-size="13.4" fill="#00f900" x="551.4" y="389.7">A704</text>
<text font-size="5" fill="#00f900" x="546.9" y="187.1">VV-D_1_CUCINA</text>
<g font-size="2.5" fill="#00f900">
<text x="58.9" y="8.7">1</text>
<text x="113.6" y="8.7">2</text>
<text x="163.6" y="8.7">3</text>
<text x="213.6" y="8.7">4</text>
<text x="263.6" y="8.7">5</text>
<text x="313.6" y="8.7">6</text>
<text x="363.6" y="8.7">7</text>
<text x="413.6" y="8.7">8</text>
<text x="463.6" y="8.7">9</text>
<text x="512.9" y="8.7">10</text>
<text x="563" y="8.7">11</text>
<text x="30.5" y="35.8">A</text>
<text x="30.5" y="85.8">B</text>
<text x="30.5" y="135.8">C</text>
<text x="543.1" y="152.8">POLITECNICO DI MILANO</text>
<text x="543.2" y="155.8">SCUOLA DEL DESIGN</text>
<text x="543.2" y="158.9">C.L. DESIGN DEGLI INTERNI</text>
<text x="543.3" y="162.7">PROGETTO:</text>
<text x="30.5" y="185.8">D</text>
<text x="543.3" y="212.7">CORSO:</text>
<text x="553.6" y="216.1">STRUMENTI E METODI DEL PROGE</text>
<text x="543.3" y="229.3">DOCENTE:</text>
<text x="30.5" y="235.8">E</text>
<text x="555.9" y="235.8">MARCO FERRARA</text>
<text x="543.3" y="246">STUDENTI:</text>
<text x="560.6" y="246.4">MICHELA GALASSINI</text>
<text x="543.3" y="262.6">OGGETTO:</text>
<text x="556.9" y="268.6">MOBILE METOD 599.232.36</text>
<text x="543.3" y="279.3">NOTE:</text>
<text x="30.6" y="285.8">F</text>
<text x="566.7" y="285.8">SCALA DETTAGLI 1:1</text>
<text x="543.3" y="296">NOME FILE:</text>
<text x="560.6" y="302.4">FILENAME</text>
<text x="543.2" y="313.3">VERS</text>
<text x="583.2" y="313.3">DATA</text>
<text x="543.3" y="323.3">VERSION_8</text>
<text x="543.3" y="318.3">VERSION_9</text>
<text x="580.2" y="323.3">DATA_8</text>
<text x="580.2" y="318.3">DATA_9</text>
<text x="543.3" y="328.3">VERSION_7</text>
<text x="580.2" y="328.3">DATA_7</text>
<text x="30.4" y="335.8">G</text>
<text x="543.3" y="333.3">VERSION_6</text>
<text x="580.2" y="333.3">DATA_6</text>
<text x="543.3" y="338.3">VERSION_5</text>
<text x="580.2" y="338.3">DATA_5</text>
<text x="543.3" y="343.2">VERSION_4</text>
<text x="580.2" y="343.2">DATA_4</text>
<text x="543.3" y="353.3">VERSION_2</text>
<text x="543.3" y="348.3">VERSION_3</text>
<text x="580.2" y="353.3">DATA_2</text>
<text x="580.2" y="348.3">DATA_3</text>
<text x="543.3" y="358.3">VERSION_1</text>
<text x="580.2" y="358.3">DATA_1</text>
<text x="543.3" y="362.8">TAVOLA NO.:</text>
<text x="564" y="362.8">SHEET_COPY DI</text>
<text x="586.6" y="362.8">SHEET_</text>
<text x="30.5" y="385.8">H</text>
<text x="543.3" y="405.3">DATA:</text>
<text x="553.2" y="405.2">23/05/2017</text>
<text x="568.2" y="405.3">SCALA:</text>
<text x="582.8" y="405.2">1:20</text>
<text x="27.8" y="410.1" transform="rotate(-90 27.8 410.1)">DIRECTORY: /USERS/MICHELAGALASSINI/DOWNLOADS/LAYOUT FERRARA.DWG | PLOTTED ON: 5/22/2017 4:23:24 PM | BY USER: MICHELA GALASSINI</text>
<text x="57.1" y="413.3">1</text>
<text x="113.6" y="413.3">2</text>
<text x="163.6" y="413.3">3</text>
<text x="213.6" y="413.3">4</text>
<text x="263.6" y="413.3">5</text>
<text x="313.6" y="413.3">6</text>
<text x="363.6" y="413.3">7</text>
<text x="413.6" y="413.3">8</text>
<text x="463.6" y="413.3">9</text>
<text x="512.9" y="413.3">10</text>
<text x="543.2" y="408.2">REV:</text>
<text x="553.2" y="408.3">REV</text>
<text x="563" y="413.3">11</text>
<text x="568.2" y="408.3">FORMATO:</text>
<text x="584.7" y="408.3">A2</text>
</g>
<g font-size="2.5">
<text x="106.1" y="57.1" transform="rotate(-90 106.1 57.1)">80</text>
<text x="106.1" y="110.2" transform="rotate(-90 106.1 110.2)">80</text>
<text x="106.1" y="161" transform="rotate(-90 106.1 161)">40</text>
<text x="129.6" y="178.3">60</text>
</g>
</svg>
